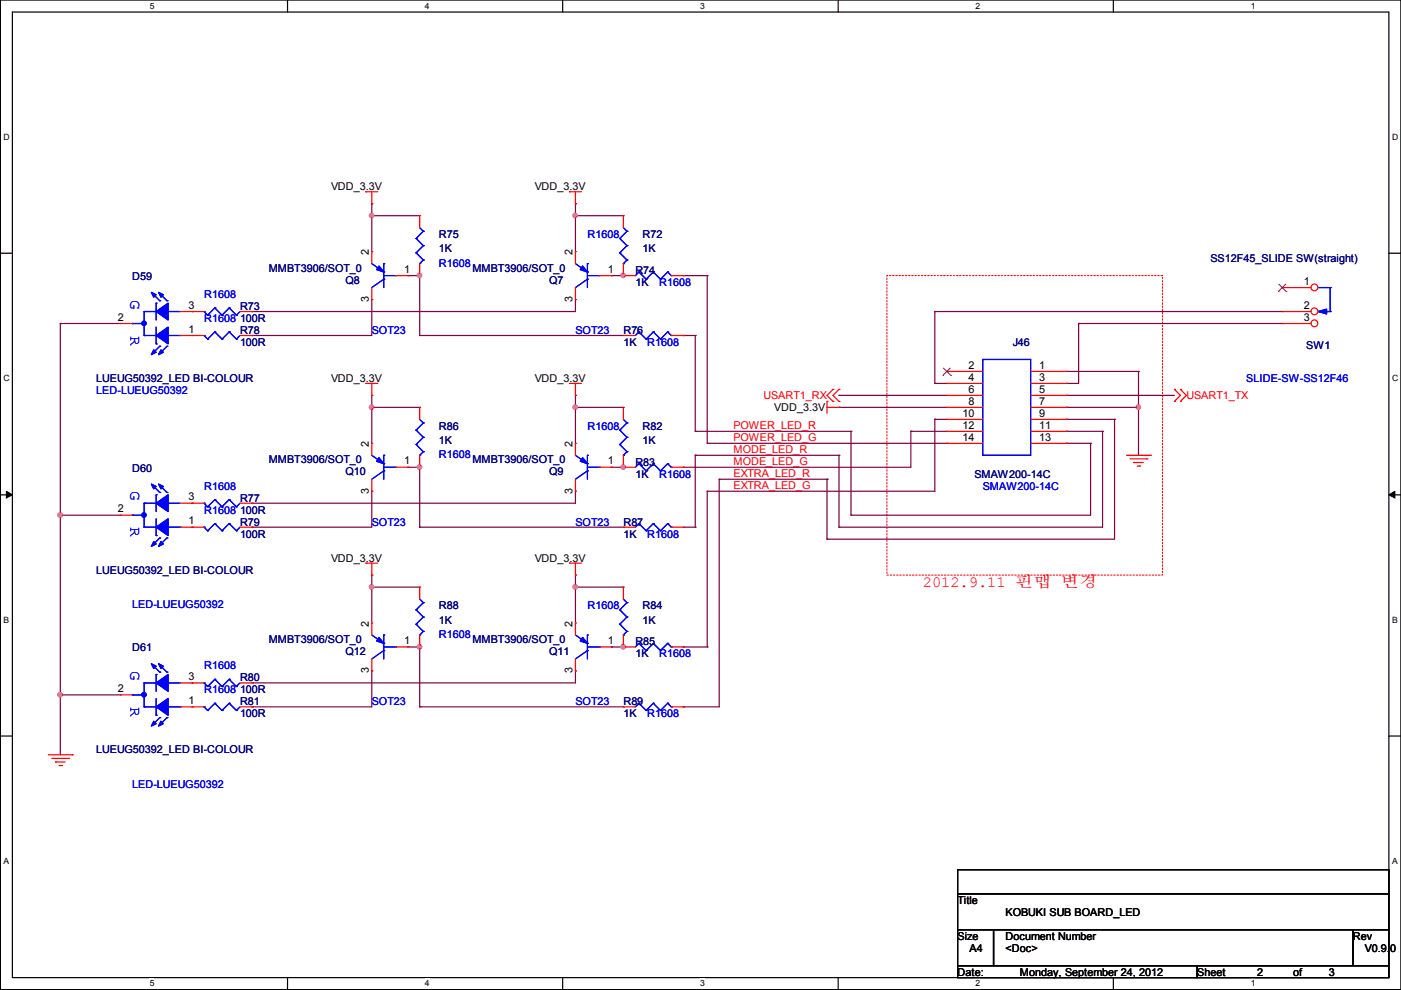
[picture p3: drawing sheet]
<svg xmlns="http://www.w3.org/2000/svg" width="297mm" height="210mm" viewBox="0 0 297 210" stroke-linecap="round" stroke-linejoin="round" font-family="sans-serif">
<path d="M.1 0h296.9v209.8h-296.9zM2.6 2.6h291.9v204.7h-291.9z" fill="none" stroke="#000" stroke-width=".25"/>
<g fill="#fff">
<path d="M31.7 .3h1v1.9h-1z"/>
<path d="M31.7 207.5h1v2h-1z"/>
</g>
<path d="M61 0v2.6M61 207.3v2.5" fill="none" stroke="#000" stroke-width=".25"/>
<g fill="#fff">
<path d="M90.1 .3h.9v1.9h-.9z"/>
<path d="M90.1 207.5h.9v2h-.9z"/>
</g>
<path d="M119.3 0v2.6M119.3 207.3v2.5" fill="none" stroke="#000" stroke-width=".25"/>
<g fill="#fff">
<path d="M148.4 .3h1v1.9h-1z"/>
<path d="M148.4 207.5h1v2h-1z"/>
</g>
<path d="M177.7 0v2.6M177.7 207.3v2.5" fill="none" stroke="#000" stroke-width=".25"/>
<g fill="#fff">
<path d="M206.8 .3h1v1.9h-1z"/>
<path d="M206.8 207.5h1v2h-1z"/>
</g>
<path d="M236.1 0v2.6M236.1 207.3v2.5" fill="none" stroke="#000" stroke-width=".25"/>
<g fill="#fff">
<path d="M265.2 .3h.9v1.9h-.9z"/>
<path d="M265.2 207.5h.9v2h-.9z"/>
<path d="M.8 28.1h1.1v2h-1.1z"/>
<path d="M295.1 28.1h1.2v2h-1.2z"/>
<path d="M.8 79.3h1.1v1.9h-1.1z"/>
<path d="M295.1 79.3h1.2v1.9h-1.2z"/>
</g>
<path d="M.1 53.7h2.5M294.5 53.7h2.5" fill="none" stroke="#000" stroke-width=".25"/>
<g fill="#fff">
<path d="M.8 130.5h1.1v1.9h-1.1z"/>
<path d="M295.1 130.5h1.1v1.9h-1.1z"/>
</g>
<path d="M.1 104.9h2.5M294.5 104.9h2.5" fill="none" stroke="#000" stroke-width=".25"/>
<path d="M1.4 104.2l1.2 .7-1.2 .7zM294.5 104.9l1.2-.7v1.4z" fill="#000" stroke="#000" stroke-width=".21"/>
<g fill="#fff">
<path d="M.8 181.6h1v2h-1z"/>
<path d="M295.1 181.6h1.1v2h-1.1z"/>
</g>
<path d="M.1 156.1h2.5M294.5 156.1h2.5M203 184.4h91.5v5.1h-91.5zM203 189.5h91.5v7.6h-91.5zM203 197.1h7.7v7.6h-7.7zM210.7 197.1h76.2v7.6h-76.2zM286.9 197.1h7.6v7.6h-7.6zM203 204.7h50.8v2.6h-50.8zM253.8 204.7h40.7v2.6h-40.7z" fill="none" stroke="#000" stroke-width=".25"/>
<path d="M188 58.4h58.5v63.5h-58.5z" fill="none" stroke="#f00" stroke-width=".21" stroke-dasharray=".3 .3"/>
<g fill="none" stroke="#800040" stroke-width=".25">
<path d="M78.8 43.2h.1M78.8 45.7h.1M78.8 45.7h10.2M78.8 43.2v10.2M86.4 58.4h.1M86.4 58.4h2.6M89 58.4h.1M89 58.4v12.7M122 43.2h.1M122 45.7h.1M122 43.2v10.2M122 45.7h10.2"/>
<path d="M129.6 58.4h.1M129.6 58.4h2.6M144.9 58.4h.1M144.9 58.4h5M149.9 58.4h.1M149.9 58.4v35.6M12.8 68.6h.1M12.8 68.6v91.4M12.8 68.6h12.7M53.4 71.1h.1M53.4 66.1h.1M78.8 63.5h.1"/>
<path d="M78.8 63.5v7.6h-25.4M89 71.1h.1M89 71.1h43.2M122 63.5h.1M122 63.5v2.6h-68.6M144.9 71.1h.1M144.9 71.1h2.5M147.4 71.1h.1M147.4 71.1v20.4M198.2 66.1h.1M198.2 66.1h73.7M198.2 66.1v15.2"/>
<path d="M226.1 78.8h.1M226.1 78.8h15.3M228.7 68.6h.1M228.7 68.6h43.2M228.7 68.6v12.7h-2.6M241.4 78.8h.1M241.4 78.8v17.7M78.8 83.8h.1M78.8 86.4h.1M78.8 83.8v10.2M78.8 86.4h10.2M86.4 99.1h.1"/>
<path d="M86.4 99.1h2.6M89 99.1h.1M89 99.1v12.7M122 83.8h.1M122 86.4h.1M122 83.8v10.2M122 86.4h10.2M129.6 99.1h.1M129.6 99.1h2.6M144.9 99.1h.1M147.4 91.5h.1M147.4 96.5h.1"/>
<path d="M147.4 91.5h33M147.4 96.5h30.5M147.4 96.5v15.3M149.9 94h.1M149.9 94h50.8M177.9 83.8h.1M177.9 86.4h.1M177.9 96.5h.1M177.9 86.4h22.8M177.9 83.8h22.8M177.9 96.5v15.3M180.4 91.5h.1"/>
<path d="M180.4 91.5v17.7M193.1 91.5h.1M193.1 91.5h7.6M193.1 91.5v7.6h-48.2M198.2 81.3h.1M198.2 88.9h.1M198.2 88.9v15.3h-48.3M198.2 81.3h2.5M198.2 88.9h2.5M226.1 81.3h.1M226.1 83.8h.1M226.1 86.4h.1"/>
<path d="M226.1 88.9h.1M226.1 91.5h.1M226.1 94h.1M226.1 94h5.1M226.1 91.5h7.7M226.1 86.4h15.3M226.1 83.8h22.9M226.1 88.9h10.2M231.2 94h.1M231.2 94v15.2h-50.8M233.8 91.5h.1M233.8 91.5v20.3h-55.9"/>
<path d="M236.3 88.9h.1M236.3 88.9v25.4h-61M241.4 86.4h.1M12.8 109.2h.1M12.8 109.2h12.7M53.4 111.8h.1M53.4 106.7h.1M78.8 104.2h.1M78.8 104.2v7.6h-25.4M89 111.8h.1M89 111.8h43.2M122 104.2h.1"/>
<path d="M122 104.2v2.5h-68.6M144.9 111.8h2.5M147.4 111.8h.1M149.9 104.2h.1M149.9 104.2v33M152.5 101.6h.1M152.5 101.6v48.3h-7.6M152.5 101.6h22.8M175.3 101.6h.1M175.3 114.3h.1M175.3 101.6v12.7M177.9 111.8h.1"/>
<path d="M180.4 109.2h.1M78.8 121.9h.1M78.8 124.5h.1M78.8 121.9v10.2M78.8 124.5h10.2M86.4 137.2h.1M86.4 137.2h2.6M89 137.2h.1M89 137.2v12.7M122 121.9h.1M122 124.5h.1M122 121.9v10.2"/>
<path d="M122 124.5h10.2M129.6 137.2h.1M129.6 137.2h2.6M144.9 137.2h.1M144.9 137.2h5M149.9 137.2h.1M12.8 147.3h.1M12.8 147.3h12.7M53.4 149.9h.1M53.4 144.8h.1M78.8 142.3h.1M78.8 142.3v7.6h-25.4"/>
<path d="M89 149.9h.1M89 149.9h43.2M122 142.3h.1M122 142.3v2.5h-68.6M144.9 149.9h.1"/>
</g>
<g fill="#f0f" stroke="#f0f" stroke-width=".25">
<circle cx="12.7" cy="147.3" r=".47"/>
<circle cx="12.7" cy="109.2" r=".47"/>
<circle cx="132.1" cy="58.4" r=".47"/>
<circle cx="122" cy="45.7" r=".47"/>
<circle cx="88.9" cy="58.4" r=".47"/>
<circle cx="78.8" cy="45.7" r=".47"/>
<circle cx="132.1" cy="99" r=".47"/>
<circle cx="122" cy="86.3" r=".47"/>
<circle cx="88.9" cy="99" r=".47"/>
<circle cx="78.8" cy="86.3" r=".47"/>
<circle cx="132.1" cy="137.1" r=".47"/>
<circle cx="122" cy="124.4" r=".47"/>
<circle cx="88.9" cy="137.1" r=".47"/>
<circle cx="78.8" cy="124.4" r=".47"/>
<circle cx="241.3" cy="86.3" r=".47"/>
</g>
<g fill="none" stroke="#f00" stroke-width=".25">
<path d="M77.6 40.7h.1M77.6 40.7h2.5M78.8 43.2h.1M78.8 40.7v2.5M120.7 40.7h.1M120.7 40.7h2.6M122 43.2h.1M122 53.4h.1M122 40.7v2.5M122 53.4v2.5M127.1 58.4h2.5M129.6 58.4h.1"/>
<path d="M122 63.5h.1M122 61v2.5M77.6 81.3h.1M77.6 81.3h2.5M78.8 83.8h.1M78.8 81.3v2.5M120.7 81.3h.1M120.7 81.3h2.6M122 83.8h.1M122 94h.1M122 81.3v2.5M122 94v2.5"/>
<path d="M127.1 99.1h2.5M129.6 99.1h.1M175.3 85.1h.1M175.3 86.4h2.6M175.3 85.1v2.5M176.6 85.1h.1M176.6 82.6h.1M176.6 82.6l-1.3 1.2 1.3 1.3M177.9 86.4h.1M177.9 85.1h.1M177.9 82.6h.1M177.9 82.6l-1.3 1.2 1.3 1.3"/>
<path d="M238.8 96.5h5.1M239.6 97.3h3.6M240.4 98.1h.1M240.4 98.1h2M241.1 98.8h.5M241.6 98.8h.1M243.2 97.3h.1M243.9 96.5h.1M249 85.1h.1M249 82.6h.1M249 82.6l1.3 1.2-1.3 1.3M250.3 85.1h.1"/>
<path d="M250.3 82.6h.1M250.3 82.6l1.2 1.2-1.2 1.3M40.7 111.8h.1M40.7 111.8h2.6M50.9 111.8h2.5M53.4 111.8h.1M77.6 119.4h.1M77.6 119.4h2.5M78.8 119.4v2.5M120.7 119.4h.1M120.7 119.4h2.6M122 104.2h.1"/>
<path d="M122 101.6v2.6M122 119.4v2.5M78.8 121.9h.1M78.8 132.1h.1M78.8 132.1v2.5M78.8 139.7v2.6M83.9 137.2h2.5M86.4 137.2h.1M122 121.9h.1M132.2 124.5h.1M132.2 137.2h.1M132.2 137.2h2.5"/>
<path d="M132.2 124.5v2.5M132.2 134.6v2.6M142.3 137.2h2.6M144.9 137.2h.1M40.7 144.8h.1M40.7 144.8h2.6M50.9 144.8h2.5M53.4 144.8h.1M78.8 142.3h.1M10.2 160h5.1M11 160.8h3.6M11.8 161.6h.1"/>
<path d="M11.8 161.6h2M12.5 162.3h.5M13 162.3h.1M14.6 160.8h.1M15.3 160h.1"/>
</g>
<g fill="none" stroke="#00f" stroke-width=".25">
<path d="M122 55.9l2.5 1.8M124.5 59.2h.1M124.5 57.7h.1M124.5 55.9h.1M124.5 59.2l-2.5 1.8M124.5 55.9v5.1M124.5 58.4h2.6M127.1 58.4h.1M279.5 66.1h.1M279.5 61h2.5M279.5 66.1h2.5M282 61h.1"/>
<path d="M282 66.1h.1M282 61v5.1M122 96.5l2.5 1.8M124.5 99.8h.1M124.5 98.3h.1M124.5 96.5h.1M124.5 96.5v5.1M124.5 99.8l-2.5 1.8M124.5 99.1h2.6M127.1 99.1h.1M43.3 111.8h.1M43.3 111.8l.7 .7"/>
<path d="M44 112.5h.1M45.6 111h.1M45.6 111l1.5 1.5M45.6 111l-1.6 1.5M47.1 112.5h.1M48.6 111h.1M48.6 111l1.5 1.5M48.6 111l-1.5 1.5M50.1 112.5h.1M50.9 111.8l-.8 .7M78.8 134.6l2.6 1.8M81.4 137.9h.1"/>
<path d="M81.4 136.4h.1M81.4 134.6h.1M81.4 137.9l-2.6 1.8M81.4 134.6v5.1M81.4 137.2h2.5M83.9 137.2h.1M131.4 129.3h.1M131.4 132.3h.1M131.4 129.3l1.5 1.5M131.4 132.3l1.5 1.6M132.2 134.6h.1M132.2 127l.7 .8"/>
<path d="M132.9 127.8h.1M132.9 130.8h.1M132.9 133.9h.1M132.9 127.8l-1.5 1.5M132.9 130.8l-1.5 1.5M132.9 133.9l-.7 .7M135.5 136.4h.1M135.5 136.4l1.5 1.5M135.5 136.4l-.8 .8M137 137.9h.1M138.5 136.4h.1M138.5 136.4l1.5 1.5"/>
<path d="M138.5 136.4l-1.5 1.5M140 137.9h.1M141.6 136.4h.1M141.6 136.4l.7 .8M141.6 136.4l-1.6 1.5M142.3 137.2h.1M43.3 144.8h.1M43.3 144.8l.7 .8M44 145.6h.1M45.6 144h.1M45.6 144l1.5 1.6M45.6 144l-1.6 1.6"/>
<path d="M47.1 145.6h.1M48.6 144h.1M48.6 144l1.5 1.6M48.6 144l-1.5 1.6M50.1 145.6h.1M50.9 144.8l-.8 .8"/>
</g>
<g fill="#00f" stroke="#00f" stroke-width=".25">
<path d="M80.3 135.1l1.1 1.3-1.6-.5z"/>
<path d="M123.5 56.4l1 1.3-1.5-.5z"/>
<path d="M123.5 97l1 1.3-1.5-.5z"/>
<path d="M279.5 66.1l1.8-.6v1.1z"/>
</g>
<circle cx="278.7" cy="60.9" r=".72" fill="#fff" stroke="#f00" stroke-width=".25"/>
<path d="M271.9 61h.1M271.9 61h6.1" fill="none" stroke="#f00" stroke-width=".25"/>
<path d="M271 61.8h.1M271.1 60.2l1.6 1.6M272.6 60.2l-1.6 1.6M272.7 61.8h.1" fill="none" stroke="#804000" stroke-width=".21"/>
<circle cx="278.7" cy="66" r=".72" fill="#fff" stroke="#f00" stroke-width=".25"/>
<path d="M271.9 66.1h.1M271.9 66.1h6.1" fill="none" stroke="#f00" stroke-width=".25"/>
<circle cx="278.7" cy="68.6" r=".72" fill="#fff" stroke="#f00" stroke-width=".25"/>
<g fill="none" stroke="#f00" stroke-width=".25">
<path d="M78.8 53.4h.1M78.8 53.4v2.5M83.9 58.4h2.5M86.4 58.4h.1M89 45.7h.1M89 58.4h.1M89 45.7v2.6M89 55.9v2.5M132.2 58.4h.1M132.2 45.7h.1M132.2 58.4h2.5M132.2 45.7v2.6"/>
<path d="M132.2 55.9v2.5M142.3 58.4h2.6M144.9 58.4h.1M25.5 68.6h.1M25.5 68.6h2.5M38.2 66.1h5.1M38.2 71.1h5.1M40.7 66.1h.1M40.7 71.1h.1M50.9 66.1h2.5M50.9 71.1h2.5M53.4 66.1h.1"/>
<path d="M53.4 71.1h.1M78.8 63.5h.1M78.8 61v2.5M132.2 71.1h.1M132.2 71.1h2.5M142.3 71.1h2.6M144.9 71.1h.1M200.7 78.8h.1M200.7 78.8h7.7M218.5 78.8h7.6M226.1 78.8h.1M271.9 68.6h.1"/>
<path d="M271.9 68.6h6.1M78.8 94h.1M78.8 94v2.5M83.9 99.1h2.5M86.4 99.1h.1M89 86.4h.1M89 99.1h.1M89 86.4v2.5M89 96.5v2.6M132.2 86.4h.1M132.2 99.1h.1M132.2 86.4v2.5"/>
<path d="M132.2 96.5v2.6M132.2 99.1h2.5M142.3 99.1h2.6M144.9 99.1h.1M200.7 81.3h.1M200.7 83.8h.1M200.7 86.4h.1M200.7 88.9h.1M200.7 91.5h.1M200.7 94h.1M200.7 81.3h7.7M200.7 83.8h7.7"/>
<path d="M200.7 86.4h7.7M200.7 88.9h7.7M200.7 91.5h7.7M200.7 94h7.7M218.5 81.3h7.6M218.5 83.8h7.6M218.5 86.4h7.6M218.5 88.9h7.6M218.5 91.5h7.6M218.5 94h7.6M226.1 81.3h.1M226.1 83.8h.1"/>
<path d="M226.1 86.4h.1M226.1 88.9h.1M226.1 91.5h.1M226.1 94h.1M25.5 109.2h.1M25.5 109.2h2.5M38.2 111.8h2.5M38.2 106.7h5.1M40.7 106.7h.1M40.7 111.8h.1M50.9 106.7h2.5M53.4 106.7h.1"/>
<path d="M78.8 104.2h.1M78.8 101.6v2.6M132.2 111.8h.1M132.2 111.8h2.5M142.3 111.8h2.6M144.9 111.8h.1M89 124.5h.1M89 137.2h.1M89 124.5v2.5M89 134.6v2.6M122 132.1h.1M122 132.1v2.5"/>
<path d="M122 139.7v2.6M127.1 137.2h2.5M129.6 137.2h.1M25.5 147.3h.1M25.5 147.3h2.5M38.2 149.9h5.1M38.2 144.8h2.5M40.7 149.9h.1M40.7 144.8h.1M50.9 149.9h2.5M53.4 149.9h.1M122 142.3h.1"/>
<path d="M132.2 149.9h.1M132.2 149.9h2.5M142.3 149.9h2.6M144.9 149.9h.1"/>
</g>
<g fill="none" stroke="#00f" stroke-width=".25">
<path d="M78.8 55.9l2.6 1.8M81.4 59.2h.1M81.4 57.7h.1M81.4 55.9h.1M81.4 59.2l-2.6 1.8M81.4 55.9v5.1M81.4 58.4h2.5M83.9 58.4h.1M88.2 50.6h.1M88.2 53.6h.1M88.2 50.6l1.5 1.5M88.2 53.6l1.5 1.5"/>
<path d="M89 55.9h.1M89 48.3l.7 .7M89.7 49h.1M89.7 52.1h.1M89.7 55.1h.1M89.7 49l-1.5 1.6M89.7 52.1l-1.5 1.5M89.7 55.1l-.7 .8M131.4 50.6h.1M131.4 53.6h.1M131.4 53.6l1.5 1.5M131.4 50.6l1.5 1.5"/>
<path d="M132.2 55.9h.1M132.2 48.3l.7 .7M132.9 49h.1M132.9 52.1h.1M132.9 55.1h.1M132.9 49l-1.5 1.6M132.9 52.1l-1.5 1.5M132.9 55.1l-.7 .8M135.5 57.7h.1M135.5 57.7l-.8 .7M135.5 57.7l1.5 1.5M137 59.2h.1"/>
<path d="M138.5 57.7h.1M138.5 57.7l-1.5 1.5M138.5 57.7l1.5 1.5M140 59.2h.1M141.6 57.7h.1M141.6 57.7l-1.6 1.5M141.6 57.7l.7 .7M142.3 58.4h.1M28 68.6h.1M28 68.6h2.6M30.6 71.1h.1M30.6 66.1h.1"/>
<path d="M30.6 66.1v5M30.6 71.1h7.6M30.6 66.1h7.6M32.3 62.2l1.6 1.6M33.1 72.9h.1M33.1 64.3h.1M33.1 64.3v3.5M33.1 69.4v3.5M33.9 73.4h.1M33.9 63.8h.1M33.9 73.4l-1.6 1.5M33.9 62.2l1.5 1.6"/>
<path d="M35.4 73.4h.1M35.4 63.8h.1M35.4 73.4l-1.5 1.5M38.2 71.1h.1M43.3 66.1h.1M43.3 71.1h.1M43.3 66.1l.7 .7M43.3 71.1l.7 .8M44 66.8h.1M44 71.9h.1M45.6 65.3h.1M45.6 70.4h.1"/>
<path d="M45.6 65.3l1.5 1.5M45.6 65.3l-1.6 1.5M45.6 70.4l1.5 1.5M45.6 70.4l-1.6 1.5M47.1 66.8h.1M47.1 71.9h.1M48.6 65.3h.1M48.6 70.4h.1M48.6 65.3l1.5 1.5M48.6 65.3l-1.5 1.5M48.6 70.4l1.5 1.5M48.6 70.4l-1.5 1.5"/>
<path d="M50.1 66.8h.1M50.1 71.9h.1M50.9 66.1l-.8 .7M50.9 71.1l-.8 .8M135.5 70.4h.1M135.5 70.4l-.8 .7M135.5 70.4l1.5 1.5M137 71.9h.1M138.5 70.4h.1M138.5 70.4l-1.5 1.5M138.5 70.4l1.5 1.5M140 71.9h.1"/>
<path d="M141.6 70.4h.1M141.6 70.4l-1.6 1.5M141.6 70.4l.7 .7M142.3 71.1h.1M208.4 76.2h10.1v20.3h-10.1zM78.8 96.5l2.6 1.8M81.4 99.8h.1M81.4 98.3h.1M81.4 96.5h.1M81.4 96.5v5.1M81.4 99.8l-2.6 1.8M81.4 99.1h2.5"/>
<path d="M83.9 99.1h.1M88.2 91.2h.1M88.2 94.2h.1M88.2 91.2l1.5 1.5M88.2 94.2l1.5 1.6M89 96.5h.1M89 88.9l.7 .8M89.7 89.7h.1M89.7 92.7h.1M89.7 95.8h.1M89.7 89.7l-1.5 1.5M89.7 92.7l-1.5 1.5"/>
<path d="M89.7 95.8l-.7 .7M131.4 91.2h.1M131.4 94.2h.1M131.4 91.2l1.5 1.5M131.4 94.2l1.5 1.6M132.2 96.5h.1M132.2 88.9l.7 .8M132.9 89.7h.1M132.9 92.7h.1M132.9 95.8h.1M132.9 89.7l-1.5 1.5M132.9 92.7l-1.5 1.5"/>
<path d="M132.9 95.8l-.7 .7M135.5 98.3h.1M135.5 98.3l1.5 1.5M135.5 98.3l-.8 .8M137 99.8h.1M138.5 98.3h.1M138.5 98.3l1.5 1.5M138.5 98.3l-1.5 1.5M140 99.8h.1M141.6 98.3h.1M141.6 98.3l-1.6 1.5M141.6 98.3l.7 .8"/>
<path d="M142.3 99.1h.1M28 109.2h.1M28 109.2h2.6M30.6 111.8h.1M30.6 106.7h.1M30.6 106.7v5.1M30.6 111.8h7.6M30.6 106.7h7.6M32.3 102.9l1.6 1.5M33.1 113.6h.1M33.1 104.9h.1M33.1 104.9v3.6"/>
<path d="M33.1 110v3.6M33.9 114.1h.1M33.9 104.4h.1M33.9 114.1l-1.6 1.5M33.9 102.9l1.5 1.5M35.4 114.1h.1M35.4 104.4h.1M35.4 114.1l-1.5 1.5M38.2 111.8h.1M43.3 106.7h.1M43.3 106.7l.7 .8M44 107.5h.1"/>
<path d="M45.6 105.9h.1M45.6 105.9l1.5 1.6M45.6 105.9l-1.6 1.6M47.1 107.5h.1M48.6 105.9h.1M48.6 105.9l1.5 1.6M48.6 105.9l-1.5 1.6M50.1 107.5h.1M50.9 106.7l-.8 .8M135.5 111h.1M135.5 111l-.8 .8M135.5 111l1.5 1.5"/>
<path d="M137 112.5h.1M138.5 111h.1M138.5 111l-1.5 1.5M138.5 111l1.5 1.5M140 112.5h.1M141.6 111h.1M141.6 111l-1.6 1.5M141.6 111l.7 .8M142.3 111.8h.1M88.2 129.3h.1M88.2 132.3h.1M88.2 129.3l1.5 1.5"/>
<path d="M88.2 132.3l1.5 1.6M89 134.6h.1M89 127l.7 .8M89.7 127.8h.1M89.7 130.8h.1M89.7 133.9h.1M89.7 127.8l-1.5 1.5M89.7 130.8l-1.5 1.5M89.7 133.9l-.7 .7M122 134.6l2.5 1.8M124.5 137.9h.1M124.5 136.4h.1"/>
<path d="M124.5 134.6h.1M124.5 137.9l-2.5 1.8M124.5 134.6v5.1M124.5 137.2h2.6M127.1 137.2h.1M28 147.3h.1M28 147.3h2.6M30.6 149.9h.1M30.6 144.8h.1M30.6 144.8v5.1M30.6 149.9h7.6M30.6 144.8h7.6"/>
<path d="M32.3 141l1.6 1.5M33.1 151.7h.1M33.1 143h.1M33.1 143v3.6M33.1 148.1v3.6M33.9 152.2h.1M33.9 142.5h.1M33.9 152.2l-1.6 1.5M33.9 141l1.5 1.5M35.4 152.2h.1M35.4 142.5h.1M35.4 152.2l-1.5 1.5"/>
<path d="M38.2 149.9h.1M43.3 149.9h.1M43.3 149.9l.7 .7M44 150.6h.1M45.6 149.1h.1M45.6 149.1l1.5 1.5M45.6 149.1l-1.6 1.5M47.1 150.6h.1M48.6 149.1h.1M48.6 149.1l1.5 1.5M48.6 149.1l-1.5 1.5M50.1 150.6h.1"/>
<path d="M50.9 149.9l-.8 .7M135.5 149.1h.1M135.5 149.1l-.8 .8M135.5 149.1l1.5 1.5M137 150.6h.1M138.5 149.1h.1M138.5 149.1l-1.5 1.5M138.5 149.1l1.5 1.5M140 150.6h.1M141.6 149.1h.1M141.6 149.1l-1.6 1.5M141.6 149.1l.7 .8"/>
<path d="M142.3 149.9h.1"/>
</g>
<g fill="#00f" stroke="#00f" stroke-width=".25">
<path d="M123.5 135.1l1 1.3-1.5-.5z"/>
<path d="M80.3 56.4l1.1 1.3-1.6-.5z"/>
<path d="M80.3 97l1.1 1.3-1.6-.5z"/>
<path d="M33.1 71.1l2.5-1.7v3.5z" fill-rule="evenodd"/>
<path d="M32.6 74.2l.5 .5-1 .5z" fill-rule="evenodd"/>
<path d="M34.1 74.2l.5 .5-1 .5z" fill-rule="evenodd"/>
<path d="M33.1 66.1l2.5-1.8v3.5z" fill-rule="evenodd"/>
<path d="M32.1 62l1 .5-.5 .5z" fill-rule="evenodd"/>
<path d="M33.6 62l1 .5-.5 .5z" fill-rule="evenodd"/>
<path d="M33.1 71.1l2.5-1.7v3.5z" fill-rule="evenodd"/>
<path d="M32.6 74.2l.5 .5-1 .5z" fill-rule="evenodd"/>
<path d="M34.1 74.2l.5 .5-1 .5z" fill-rule="evenodd"/>
<path d="M33.1 66.1l2.5-1.8v3.5z" fill-rule="evenodd"/>
<path d="M32.1 62l1 .5-.5 .5z" fill-rule="evenodd"/>
<path d="M33.6 62l1 .5-.5 .5z" fill-rule="evenodd"/>
<path d="M33.1 149.9l2.5-1.8v3.6z" fill-rule="evenodd"/>
<path d="M32.6 152.9l.5 .5-1 .5z" fill-rule="evenodd"/>
<path d="M34.1 152.9l.5 .5-1 .5z" fill-rule="evenodd"/>
<path d="M33.1 144.8l2.5-1.8v3.6z" fill-rule="evenodd"/>
<path d="M32.1 140.7l1 .5-.5 .5z" fill-rule="evenodd"/>
<path d="M33.6 140.7l1 .5-.5 .5z" fill-rule="evenodd"/>
<path d="M33.1 149.9l2.5-1.8v3.6z" fill-rule="evenodd"/>
<path d="M32.6 152.9l.5 .5-1 .5z" fill-rule="evenodd"/>
<path d="M34.1 152.9l.5 .5-1 .5z" fill-rule="evenodd"/>
<path d="M33.1 144.8l2.5-1.8v3.6z" fill-rule="evenodd"/>
<path d="M32.1 140.7l1 .5-.5 .5z" fill-rule="evenodd"/>
<path d="M33.6 140.7l1 .5-.5 .5z" fill-rule="evenodd"/>
<path d="M33.1 111.8l2.5-1.8v3.6z" fill-rule="evenodd"/>
<path d="M32.6 114.8l.5 .5-1 .5z" fill-rule="evenodd"/>
<path d="M34.1 114.8l.5 .5-1 .5z" fill-rule="evenodd"/>
<path d="M33.1 106.7l2.5-1.8v3.6z" fill-rule="evenodd"/>
<path d="M32.1 102.6l1 .5-.5 .5z" fill-rule="evenodd"/>
<path d="M33.6 102.6l1 .5-.5 .5z" fill-rule="evenodd"/>
<path d="M33.1 111.8l2.5-1.8v3.6z" fill-rule="evenodd"/>
<path d="M32.6 114.8l.5 .5-1 .5z" fill-rule="evenodd"/>
<path d="M34.1 114.8l.5 .5-1 .5z" fill-rule="evenodd"/>
<path d="M33.1 106.7l2.5-1.8v3.6z" fill-rule="evenodd"/>
<path d="M32.1 102.6l1 .5-.5 .5z" fill-rule="evenodd"/>
<path d="M33.6 102.6l1 .5-.5 .5z" fill-rule="evenodd"/>
<circle cx="30.5" cy="68.6" r=".47"/>
<circle cx="30.5" cy="147.3" r=".47"/>
<circle cx="30.5" cy="109.2" r=".47"/>
</g>
<path d="M199.9 79.6h.1M200 78l1.6 1.6M201.5 78l-1.6 1.6M201.6 79.6h.1" fill="none" stroke="#804000" stroke-width=".21"/>
<g fill="#f0f" stroke="#f0f" stroke-width=".25">
<circle cx="12.7" cy="147.3" r=".47"/>
<circle cx="12.7" cy="109.2" r=".47"/>
<circle cx="132.1" cy="58.4" r=".47"/>
<circle cx="122" cy="45.7" r=".47"/>
<circle cx="88.9" cy="58.4" r=".47"/>
<circle cx="78.8" cy="45.7" r=".47"/>
<circle cx="132.1" cy="99" r=".47"/>
<circle cx="122" cy="86.3" r=".47"/>
<circle cx="88.9" cy="99" r=".47"/>
<circle cx="78.8" cy="86.3" r=".47"/>
<circle cx="132.1" cy="137.1" r=".47"/>
<circle cx="122" cy="124.4" r=".47"/>
<circle cx="88.9" cy="137.1" r=".47"/>
<circle cx="78.8" cy="124.4" r=".47"/>
<circle cx="241.3" cy="86.3" r=".47"/>
</g>
<g font-size="3.3" fill="#00f">
<text x="27.7" y="63.5" transform="rotate(90 27.7 63.5)">G</text>
<text x="27.7" y="71.1" transform="rotate(90 27.7 71.1)">R</text>
<text x="27.7" y="104.2" transform="rotate(90 27.7 104.2)">G</text>
<text x="27.7" y="111.8" transform="rotate(90 27.7 111.8)">R</text>
<text x="27.7" y="142.3" transform="rotate(90 27.7 142.3)">G</text>
<text x="27.7" y="149.9" transform="rotate(90 27.7 149.9)">R</text>
</g>
<text font-size="3.3" fill="#f00" x="195.7" y="124.6">2012.9.11 핀맵 변경</text>
<g font-size="2.3">
<text x="70.2" y="40.3">VDD_3.3V</text>
<text x="113.4" y="40.3">VDD_3.3V</text>
<text x="78.2" y="54.1" transform="rotate(-90 78.2 54.1)">2</text>
<text x="85.7" y="57.8">1</text>
<text x="121.4" y="54.1" transform="rotate(-90 121.4 54.1)">2</text>
<text x="128.9" y="57.8">1</text>
<text x="40" y="65.5">3</text>
<text x="78.2" y="64" transform="rotate(-90 78.2 64)">3</text>
<text x="121.4" y="64" transform="rotate(-90 121.4 64)">3</text>
<text x="276.4" y="60.4">1</text>
<text x="276.4" y="65.5">2</text>
<text x="25" y="68">2</text>
<text x="40" y="70.5">1</text>
<text x="276.4" y="68">3</text>
<text x="70.2" y="81">VDD_3.3V</text>
<text x="113.4" y="81">VDD_3.3V</text>
<text x="205.3" y="78.2">2</text>
<text x="205.3" y="80.7">4</text>
<text x="205.3" y="83.2">6</text>
<text x="220.3" y="78.2">1</text>
<text x="220.3" y="80.7">3</text>
<text x="220.3" y="83.2">5</text>
<text x="164.2" y="87.1">VDD_3.3V</text>
<text x="204" y="88.3">10</text>
<text x="205.3" y="85.8">8</text>
<text x="220.3" y="85.8">7</text>
<text x="220.3" y="88.3">9</text>
<text x="78.2" y="94.8" transform="rotate(-90 78.2 94.8)">2</text>
<text x="121.4" y="94.8" transform="rotate(-90 121.4 94.8)">2</text>
<text x="204" y="90.9">12</text>
<text x="204" y="93.4">14</text>
<text x="220.3" y="90.9">11</text>
<text x="220.3" y="93.4">13</text>
<text x="85.7" y="98.5">1</text>
<text x="128.9" y="98.5">1</text>
<text x="40" y="106.1">3</text>
<text x="78.2" y="104.7" transform="rotate(-90 78.2 104.7)">3</text>
<text x="121.4" y="104.7" transform="rotate(-90 121.4 104.7)">3</text>
<text x="25" y="108.6">2</text>
<text x="40" y="111.2">1</text>
<text x="70.2" y="119.1">VDD_3.3V</text>
<text x="113.4" y="119.1">VDD_3.3V</text>
<text x="78.2" y="132.9" transform="rotate(-90 78.2 132.9)">2</text>
<text x="85.7" y="136.6">1</text>
<text x="121.4" y="132.9" transform="rotate(-90 121.4 132.9)">2</text>
<text x="128.9" y="136.6">1</text>
<text x="78.2" y="142.8" transform="rotate(-90 78.2 142.8)">3</text>
<text x="121.4" y="142.8" transform="rotate(-90 121.4 142.8)">3</text>
<text x="25" y="146.7">2</text>
<text x="40" y="144.2">3</text>
<text x="40" y="149.3">1</text>
<text x="203" y="191.7">Title</text>
<text x="213.2" y="194.2">KOBUKI SUB BOARD_LED</text>
<text x="203" y="199.3">Size</text>
<text x="205.6" y="201.9">A4</text>
<text x="213.2" y="199.3">Document Number</text>
<text x="213.2" y="201.9">&lt;Doc&gt;</text>
<text x="286.9" y="199.3">Rev</text>
<text x="289.4" y="201.9">V0.9.0</text>
<text x="203" y="206.9">Date:</text>
<text x="216.2" y="206.9">Monday, September 24, 2012</text>
<text x="253.8" y="206.9">Sheet</text>
<text x="266.5" y="206.9">2</text>
<text x="274.2" y="206.9">of</text>
<text x="281.8" y="206.9">3</text>
</g>
<g font-size="2.3" fill="#000080">
<text x="93" y="50.5">R75</text>
<text x="93" y="53.5">1K</text>
<text x="136.2" y="50.5">R72</text>
<text x="136.2" y="53.5">1K</text>
<text x="28" y="59.4">D59</text>
<text x="57" y="57.6">MMBT3906/SOT_0</text>
<text x="100.2" y="57.6">MMBT3906/SOT_0</text>
<text x="134.7" y="58.1">R74</text>
<text x="256.6" y="55.6">SS12F45_SLIDE SW(straight)</text>
<text x="50.9" y="65.7">R73</text>
<text x="73.2" y="60.1">Q8</text>
<text x="116.4" y="60.1">Q7</text>
<text x="134.7" y="60.6">1K</text>
<text x="50.9" y="68.3">100R</text>
<text x="50.9" y="70.8">R78</text>
<text x="132.2" y="70.8">R76</text>
<text x="50.9" y="73.3">100R</text>
<text x="132.2" y="73.3">1K</text>
<text x="214.7" y="73.3">J46</text>
<text x="276.9" y="74.1">SW1</text>
<text x="20.4" y="81">LUEUG50392_LED BI-COLOUR</text>
<text x="93" y="91.1">R86</text>
<text x="93" y="94.2">1K</text>
<text x="136.2" y="91.1">R82</text>
<text x="136.2" y="94.2">1K</text>
<text x="28" y="100">D60</text>
<text x="57" y="98.2">MMBT3906/SOT_0</text>
<text x="73.2" y="100.8">Q10</text>
<text x="100.2" y="98.2">MMBT3906/SOT_0</text>
<text x="116.4" y="100.8">Q9</text>
<text x="134.7" y="98.7">R83</text>
<text x="134.7" y="101.3">1K</text>
<text x="206.6" y="101.3">SMAW200-14C</text>
<text x="50.9" y="106.4">R77</text>
<text x="50.9" y="111.4">R79</text>
<text x="50.9" y="114">100R</text>
<text x="50.9" y="108.9">100R</text>
<text x="132.2" y="111.4">R87</text>
<text x="132.2" y="114">1K</text>
<text x="20.4" y="121.6">LUEUG50392_LED BI-COLOUR</text>
<text x="93" y="129.2">R88</text>
<text x="136.2" y="129.2">R84</text>
<text x="57" y="136.3">MMBT3906/SOT_0</text>
<text x="93" y="132.3">1K</text>
<text x="100.2" y="136.3">MMBT3906/SOT_0</text>
<text x="134.7" y="136.8">R85</text>
<text x="136.2" y="132.3">1K</text>
<text x="28" y="138.1">D61</text>
<text x="73.2" y="138.9">Q12</text>
<text x="116.4" y="138.9">Q11</text>
<text x="134.7" y="139.4">1K</text>
<text x="50.9" y="144.5">R80</text>
<text x="50.9" y="147">100R</text>
<text x="50.9" y="149.5">R81</text>
<text x="132.2" y="149.5">R89</text>
<text x="50.9" y="152.1">100R</text>
<text x="132.2" y="152.1">1K</text>
<text x="20.4" y="159.7">LUEUG50392_LED BI-COLOUR</text>
</g>
<g font-size="2.3" fill="#00f">
<text x="124.5" y="50.5">R1608</text>
<text x="93" y="56.6">R1608</text>
<text x="43.3" y="63.2">R1608</text>
<text x="139.8" y="60.6">R1608</text>
<text x="43.3" y="68.3">R1608</text>
<text x="78.8" y="70.8">SOT23</text>
<text x="122" y="70.8">SOT23</text>
<text x="137.2" y="73.3">R1608</text>
<text x="20.4" y="83.5">LED-LUEUG50392</text>
<text x="264.2" y="81">SLIDE-SW-SS12F46</text>
<text x="124.5" y="91.1">R1608</text>
<text x="93" y="97.2">R1608</text>
<text x="139.8" y="101.3">R1608</text>
<text x="43.3" y="103.8">R1608</text>
<text x="208.4" y="103.8">SMAW200-14C</text>
<text x="43.3" y="108.9">R1608</text>
<text x="78.8" y="111.4">SOT23</text>
<text x="122" y="111.4">SOT23</text>
<text x="137.2" y="114">R1608</text>
<text x="28" y="129">LED-LUEUG50392</text>
<text x="124.5" y="129.2">R1608</text>
<text x="93" y="135.3">R1608</text>
<text x="43.3" y="141.9">R1608</text>
<text x="139.8" y="139.4">R1608</text>
<text x="43.3" y="147">R1608</text>
<text x="78.8" y="149.5">SOT23</text>
<text x="122" y="149.5">SOT23</text>
<text x="137.2" y="152.1">R1608</text>
<text x="28" y="167.1">LED-LUEUG50392</text>
</g>
<g font-size="2.3" fill="#f00">
<text x="161.9" y="84.5">USART1_RX</text>
<text x="251.5" y="84.5">USART1_TX</text>
<text x="155.5" y="93.5">POWER_LED_G</text>
<text x="155.5" y="90.9">POWER_LED_R</text>
<text x="155.5" y="96">MODE_LED_R</text>
<text x="155.5" y="98.6">MODE_LED_G</text>
<text x="155.5" y="101.1">EXTRA_LED_R</text>
<text x="155.5" y="103.6">EXTRA_LED_G</text>
</g>
<g font-size="1.8">
<text x="31.7" y="1.9">5</text>
<text x="90.1" y="1.9">4</text>
<text x="148.4" y="1.9">3</text>
<text x="206.8" y="1.9">2</text>
<text x="265.2" y="1.9">1</text>
<text x=".8" y="29.7">D</text>
<text x="295.1" y="29.7">D</text>
<text x=".8" y="80.9">C</text>
<text x="295.1" y="80.9">C</text>
<text x=".8" y="132.1">B</text>
<text x="295.1" y="132.1">B</text>
<text x=".8" y="183.2">A</text>
<text x="295.1" y="183.2">A</text>
<text x="31.7" y="209.1">5</text>
<text x="90.1" y="209.1">4</text>
<text x="148.4" y="209.1">3</text>
<text x="206.8" y="209.1">2</text>
<text x="265.2" y="209.1">1</text>
</g>
</svg>
